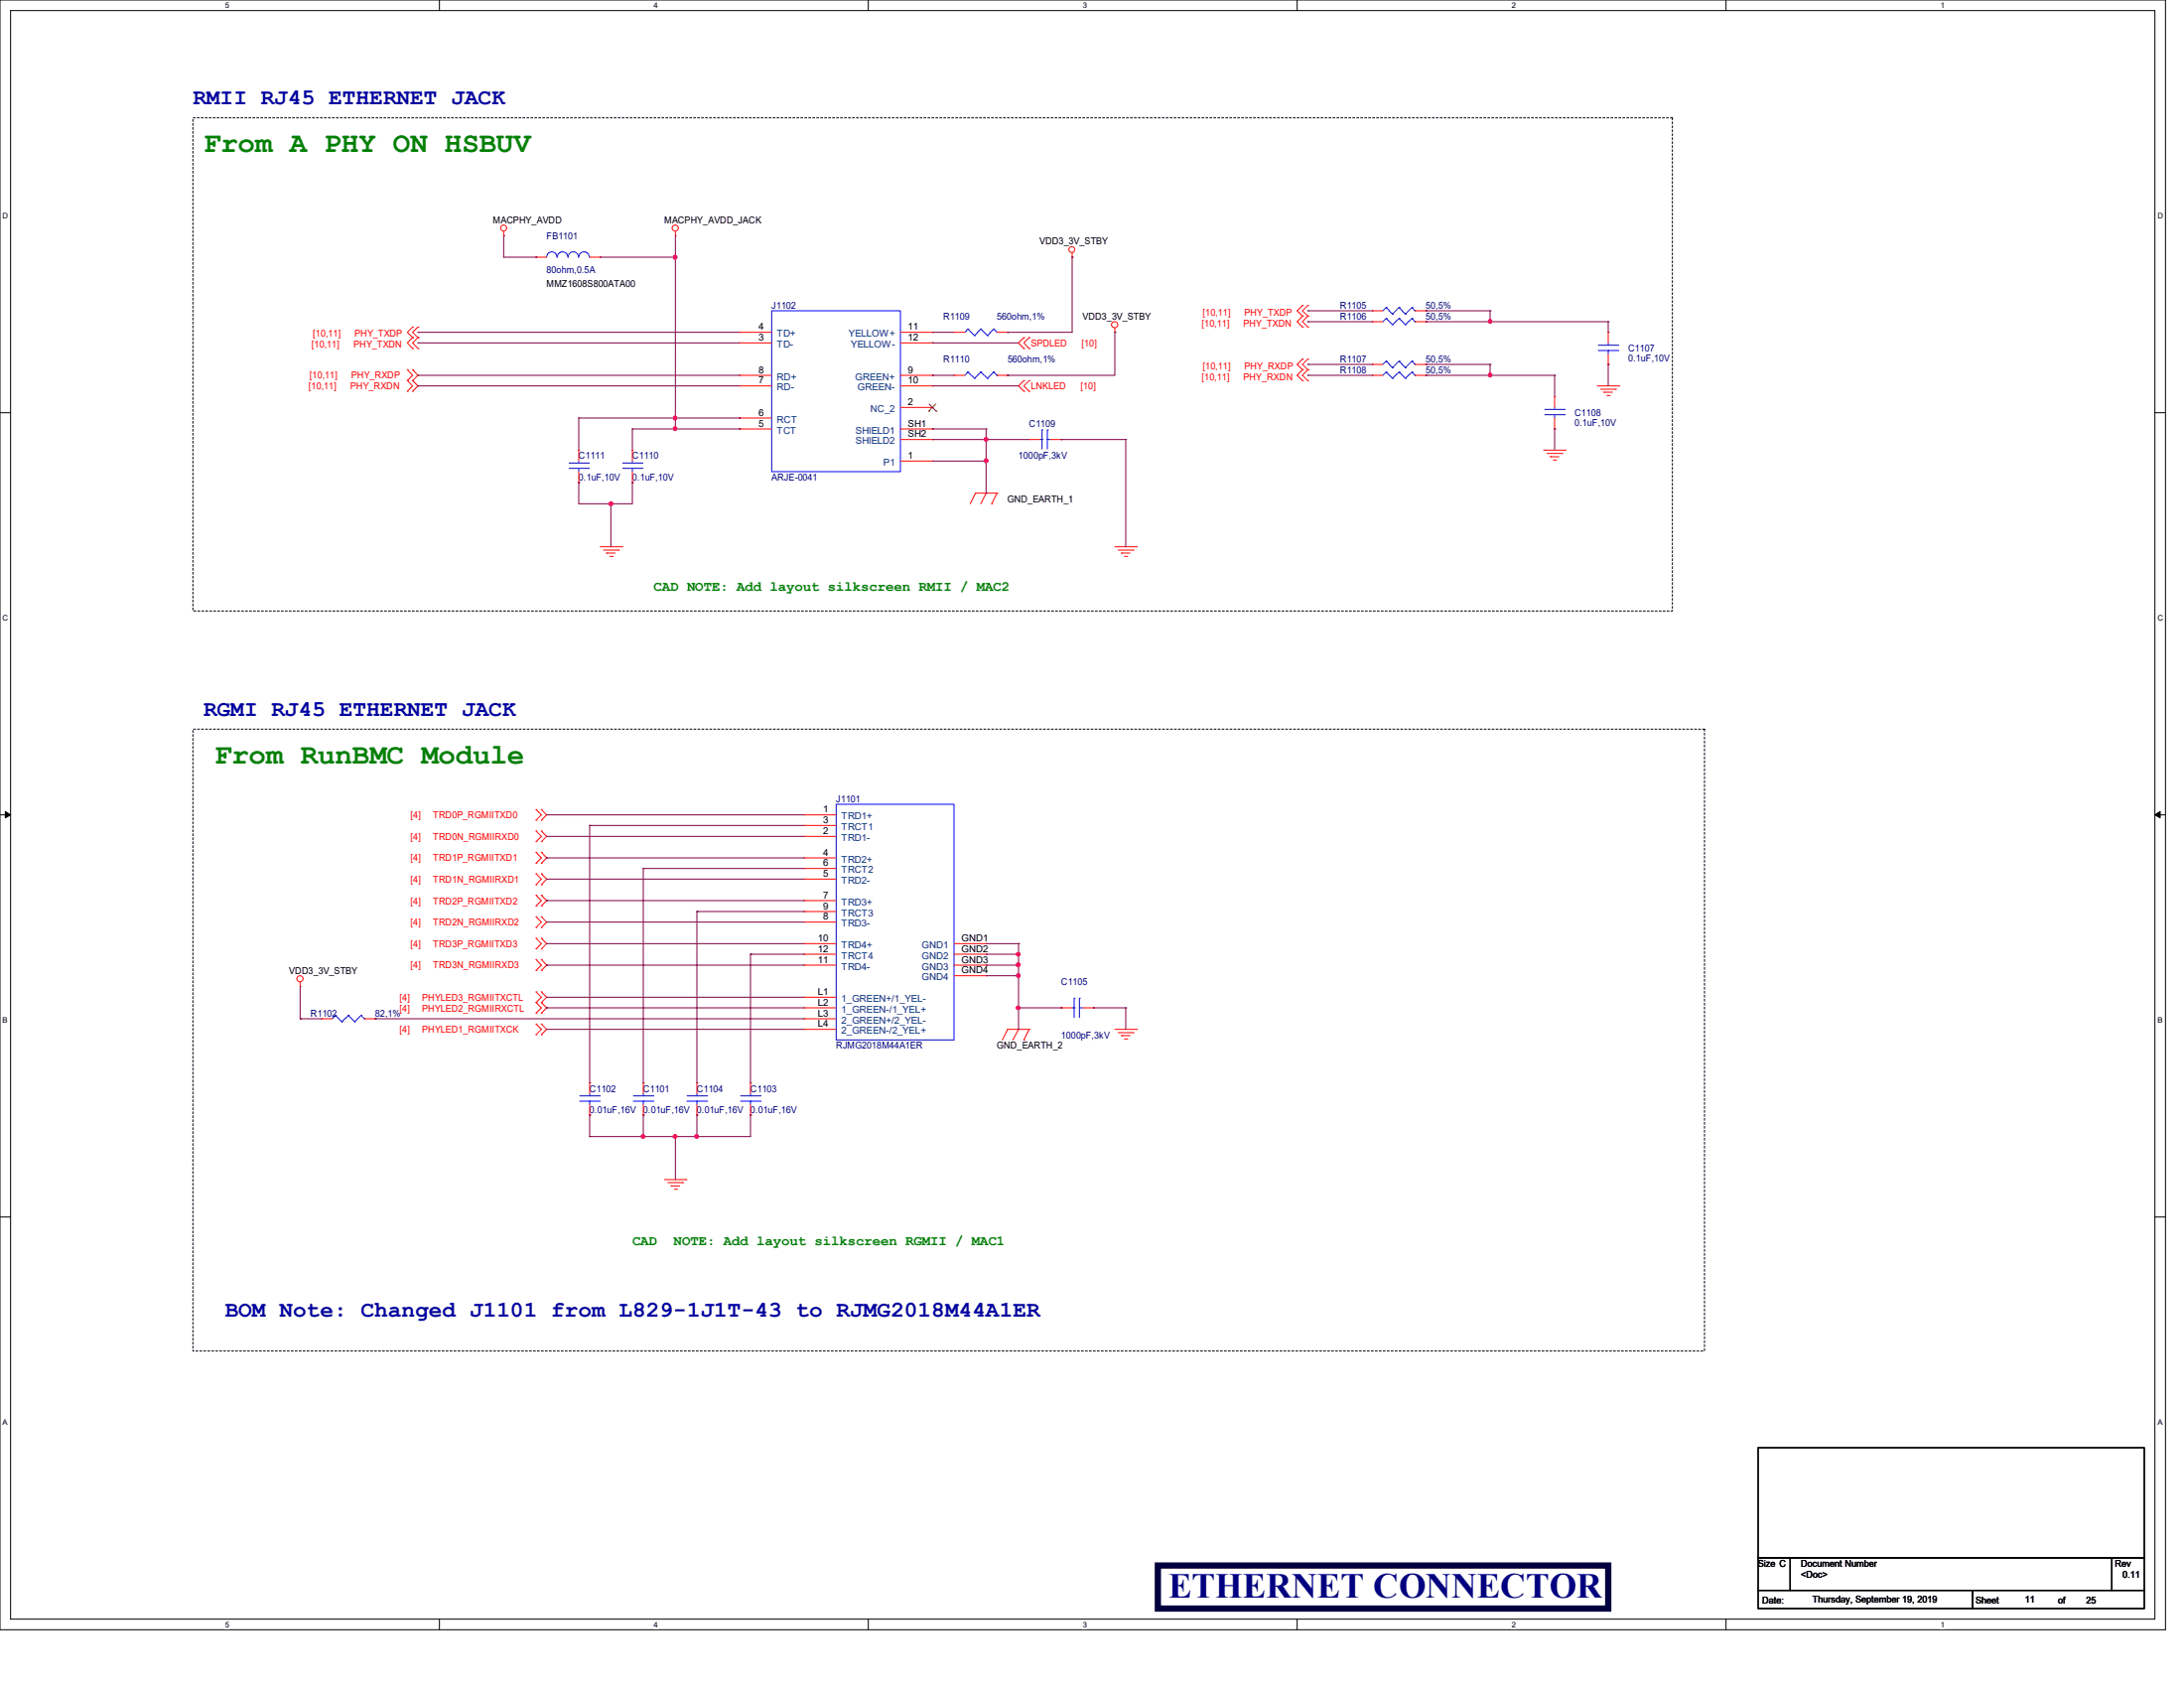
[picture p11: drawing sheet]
<svg xmlns="http://www.w3.org/2000/svg" width="279mm" height="216mm" viewBox="0 0 279 216" stroke-linecap="round" stroke-linejoin="round" font-family="sans-serif">
<path d="M0 0h277v208.4h-277zM1.4 1.4h274.3v205.7h-274.3z" fill="none" stroke="#000" stroke-width=".13"/>
<g fill="#fff">
<path d="M28.8 .1h.5v1.1h-.5z"/>
<path d="M28.8 207.2h.5v1.1h-.5z"/>
</g>
<path d="M56.2 0v1.4M56.2 207.1v1.3" fill="none" stroke="#000" stroke-width=".13"/>
<g fill="#fff">
<path d="M83.7 .1h.5v1.1h-.5z"/>
<path d="M83.7 207.2h.5v1.1h-.5z"/>
</g>
<path d="M111.1 0v1.4M111.1 207.1v1.3" fill="none" stroke="#000" stroke-width=".13"/>
<g fill="#fff">
<path d="M138.5 .1h.6v1.1h-.6z"/>
<path d="M138.5 207.2h.6v1.1h-.6z"/>
</g>
<path d="M165.9 0v1.4M165.9 207.1v1.3" fill="none" stroke="#000" stroke-width=".13"/>
<g fill="#fff">
<path d="M193.4 .1h.5v1.1h-.5z"/>
<path d="M193.4 207.2h.5v1.1h-.5z"/>
</g>
<path d="M220.8 0v1.4M220.8 207.1v1.3" fill="none" stroke="#000" stroke-width=".13"/>
<g fill="#fff">
<path d="M248.2 .1h.6v1.1h-.6z"/>
<path d="M248.2 207.2h.6v1.1h-.6z"/>
<path d="M.3 27.1h.8v1.1h-.8z"/>
<path d="M276 27.1h.7v1.1h-.7z"/>
<path d="M.3 78.5h.8v1.1h-.8z"/>
<path d="M276 78.5h.7v1.1h-.7z"/>
</g>
<path d="M0 52.8h1.4M275.7 52.8h1.3" fill="none" stroke="#000" stroke-width=".13"/>
<g fill="#fff">
<path d="M.3 129.9h.7v1.1h-.7z"/>
<path d="M276 129.9h.6v1.1h-.6z"/>
</g>
<path d="M0 104.2h1.4M275.7 104.2h1.3" fill="none" stroke="#000" stroke-width=".13"/>
<path d="M.7 103.8l.7 .4-.7 .4zM275.7 104.2l.7-.4v.8z" fill="#000" stroke="#000" stroke-width=".13"/>
<g fill="#fff">
<path d="M.3 181.4h.7v1.1h-.7z"/>
<path d="M276 181.4h.6v1.1h-.6z"/>
</g>
<path d="M0 155.7h1.4M275.7 155.7h1.3M224.9 185.2h49.4v14.1h-49.4zM224.9 199.3h4.1v4.1h-4.1zM229 199.3h41.2v4.1h-41.2zM270.2 199.3h4.1v4.1h-4.1zM224.9 203.4h27.4v2.3h-27.4zM252.3 203.4h22v2.3h-22z" fill="none" stroke="#000" stroke-width=".13"/>
<path d="M148.1 200.2h57.6v5.5h-57.6z" fill="none" stroke="#000040" stroke-width=".8"/>
<path d="M24.7 15.1h189.3v63h-189.3zM24.7 93.3h193.4v79.5h-193.4z" fill="none" stroke="#000" stroke-width=".13" stroke-dasharray=".3 .3"/>
<g fill="none" stroke="#f00" stroke-width=".13">
<path d="M64.4 30.1h.1M64.4 29.6v.5M68.6 32.9h.1M68.6 32.9h1.3M75.4 32.9h1.4M76.8 32.9h.1M86.4 30.1h.1M86.4 29.6v.5M137.2 32.9h.1M137.2 32.3v.6M166.6 39.1h.1M166.6 39.1l-.7 .7 .7 .6"/>
<path d="M167.3 39.1h.1M167.3 39.1l-.7 .7 .7 .6M175.6 39.8h.1M175.6 39.8h1.3M181 39.8h1.4M182.4 39.8h.1M52.1 48.7h.1M52.1 47.3h.1M52.1 50h.1M52.1 47.3l.7 .7-.7 .7M52.1 48.7l.7 .7-.7 .6M52.8 47.3h.1"/>
<path d="M52.8 48.7h.1M52.8 50h.1M52.8 41.8h.1M52.8 43.2h.1M52.8 44.6h.1M52.8 47.3l.7 .7-.7 .7M52.8 48.7l.7 .7-.7 .6M52.8 41.8l-.7 .7 .7 .7M52.8 43.2l-.7 .7 .7 .7M53.5 41.8h.1M53.5 43.2h.1M53.5 44.6h.1"/>
<path d="M53.5 41.8l-.7 .7 .7 .7M53.5 43.2l-.7 .7 .7 .7M74 57.6h.1M74 57.6v1.4M80.9 57.6h.1M80.9 57.6v1.4M94.6 42.5h.1M94.6 43.9h.1M94.6 48h.1M94.6 49.4h.1M94.6 53.5h.1M94.6 54.9h.1"/>
<path d="M94.6 49.4h4.1M94.6 42.5h4.1M94.6 48h4.1M94.6 43.9h4.1M94.6 53.5h4.1M94.6 54.9h4.1M115.2 49.4h4.1M115.2 42.5h4.1M115.2 48h4.1M115.2 43.9h4.1M115.2 54.9h4.1M115.2 59h4.1"/>
<path d="M115.2 52.1h4.1M115.2 56.2h4.1M119.3 59h.1M119.3 42.5h.1M119.3 43.9h.1M119.3 48h.1M119.3 49.4h.1M119.3 52.1h.1M119.3 54.9h.1M119.3 56.2h.1M122 42.5h.1M122 48h.1"/>
<path d="M122 42.5h1.4M122 48h1.4M127.6 42.5h1.3M127.6 48h1.3M128.9 42.5h.1M128.9 48h.1M131 43.2h.1M131 44.6h.1M131 48.7h.1M131 50h.1M131 43.2l-.7 .7 .7 .7M131 48.7l-.7 .7 .7 .6"/>
<path d="M131.7 44.6h.1M131.7 43.2h.1M131.7 50h.1M131.7 48.7h.1M131.7 56.2h.1M131.7 43.2l-.7 .7 .7 .7M131.7 48.7l-.7 .7 .7 .6M131.7 56.2h1.3M134.4 56.2h1.4M135.8 56.2h.1M142.6 42.5h.1M142.6 42v.5"/>
<path d="M166.6 40.4h.1M166.6 41.8h.1M166.6 45.9h.1M166.6 47.3h.1M166.6 48.7h.1M166.6 40.4l-.7 .7 .7 .7M166.6 45.9l-.7 .7 .7 .7M166.6 47.3l-.7 .7 .7 .7M167.3 40.4h.1M167.3 41.8h.1M167.3 45.9h.1M167.3 47.3h.1"/>
<path d="M167.3 48.7h.1M167.3 40.4l-.7 .7 .7 .7M167.3 45.9l-.7 .7 .7 .7M167.3 47.3l-.7 .7 .7 .7M175.6 41.1h.1M175.6 46.6h.1M175.6 48h.1M175.6 41.1h1.3M175.6 48h1.3M175.6 46.6h1.3M181 41.1h1.4M181 48h1.4"/>
<path d="M181 46.6h1.4M182.4 41.1h.1M182.4 46.6h.1M182.4 48h.1M197.5 57.6h2.7M197.9 58h1.9M198.3 58.4h.1M198.3 58.4h1.1M198.7 58.8h.3M198.9 50.7h.1M198.9 54.9h.1M198.9 50.7v1.4"/>
<path d="M198.9 53.5v1.4M199 58.8h.1M199.8 58h.1M200.2 57.6h.1M204.3 49.4h2.8M204.8 49.8h1.9M205.2 50.2h.1M205.2 50.2h1.1M205.6 50.6h.3M205.7 42.5h.1M205.7 46.6h.1M205.7 42.5v1.4"/>
<path d="M205.7 45.3v1.3M205.9 50.6h.1M206.7 49.8h.1M207.1 49.4h.1M74 61.7h.1M74 60.3v1.4M76.8 69.9h2.7M77.2 70.4h1.9M77.6 70.7h.1M77.6 70.7h1.1M78 71.2h.3M78.3 71.2h.1"/>
<path d="M79.1 70.4h.1M79.5 69.9h.1M80.9 61.7h.1M80.9 60.3v1.4M124.8 63.1h.1M124.8 63.1l-.7 1.3M124.8 63.1h2.8M126.2 63.1h.1M126.2 63.1l-.7 1.3M126.9 64.4h.1M127.6 63.1h.1M127.6 63.1l-.7 1.3"/>
<path d="M142.6 69.9h2.8M143 70.4h1.9M143.5 70.7h.1M143.5 70.7h1.1M143.8 71.2h.3M144.1 71.2h.1M144.9 70.4h.1M145.4 69.9h.1M68.6 104.9h.1M68.6 103.5h.1M68.6 107.7h.1M68.6 106.3h.1"/>
<path d="M68.6 110.4h.1M68.6 109h.1M68.6 113.2h.1M68.6 111.8h.1M68.6 115.9h.1M68.6 114.5h.1M68.6 118.6h.1M68.6 117.3h.1M68.6 103.5l.7 .7-.7 .7M68.6 106.3l.7 .7-.7 .7M68.6 109l.7 .7-.7 .7M68.6 111.8l.7 .6-.7 .8"/>
<path d="M68.6 114.5l.7 .7-.7 .7M68.6 117.3l.7 .6-.7 .7M69.3 103.5h.1M69.3 104.9h.1M69.3 106.3h.1M69.3 107.7h.1M69.3 109h.1M69.3 110.4h.1M69.3 111.8h.1M69.3 113.2h.1M69.3 114.5h.1M69.3 115.9h.1"/>
<path d="M69.3 117.3h.1M69.3 118.6h.1M69.3 103.5l.6 .7-.6 .7M69.3 106.3l.6 .7-.6 .7M69.3 109l.6 .7-.6 .7M69.3 111.8l.6 .6-.6 .8M69.3 114.5l.6 .7-.6 .7M69.3 117.3l.6 .6-.6 .7M102.9 104.2h.1M102.9 107h.1M102.9 109.7h.1M102.9 112.4h.1"/>
<path d="M102.9 115.2h.1M102.9 117.9h.1M102.9 105.6h.1M102.9 111.1h.1M102.9 116.6h.1M102.9 104.2h4.1M102.9 107h4.1M102.9 109.7h4.1M102.9 112.4h4.1M102.9 115.2h4.1M102.9 117.9h4.1M102.9 105.6h4.1"/>
<path d="M102.9 111.1h4.1M102.9 116.6h4.1M38.4 126.2h.1M38.4 125.6v.6M41.1 130.3h.1M41.1 130.3h1.4M46.6 130.3h1.4M48 130.3h.1M68.6 121.4h.1M68.6 120h.1M68.6 124.1h.1M68.6 122.7h.1"/>
<path d="M68.6 128.2h.1M68.6 126.9h.1M68.6 129.6h.1M68.6 132.3h.1M68.6 131h.1M68.6 120l.7 .7-.7 .7M68.6 122.7l.7 .7-.7 .7M68.6 126.9l.7 .7-.7 .6M68.6 128.2l.7 .7-.7 .7M68.6 131l.7 .7-.7 .6M69.3 120h.1M69.3 121.4h.1"/>
<path d="M69.3 122.7h.1M69.3 124.1h.1M69.3 126.9h.1M69.3 128.2h.1M69.3 129.6h.1M69.3 131h.1M69.3 132.3h.1M69.3 120l.6 .7-.6 .7M69.3 122.7l.6 .7-.6 .7M69.3 126.9l.6 .7-.6 .6M69.3 128.2l.6 .7-.6 .7M69.3 131l.6 .7-.6 .6"/>
<path d="M75.4 138.5h.1M75.4 138.5v1.4M82.3 138.5h.1M82.3 138.5v1.4M89.2 138.5h.1M89.2 138.5v1.4M96 138.5h.1M96 138.5v1.4M102.9 120.7h.1M102.9 123.4h.1M102.9 127.6h.1M102.9 128.9h.1"/>
<path d="M102.9 130.3h.1M102.9 131.7h.1M102.9 122h.1M102.9 131.7h4.1M102.9 120.7h4.1M102.9 123.4h4.1M102.9 127.6h4.1M102.9 128.9h4.1M102.9 130.3h4.1M102.9 122h4.1M122 120.7h4.2M122 123.4h4.2"/>
<path d="M122 122h4.2M122 124.8h4.2M126.2 120.7h.1M126.2 122h.1M126.2 123.4h.1M126.2 124.8h.1M128.9 131.7h.1M128.9 131.7l-.7 1.3M128.9 131.7h2.8M130.3 131.7h.1M130.3 131.7l-.7 1.3M131 133h.1"/>
<path d="M131.7 131.7h.1M131.7 131.7l-.7 1.3M135.8 128.9h.1M135.8 128.9h1.4M138.5 128.9h1.4M139.9 128.9h.1M142.6 131.7h2.8M143 132.1h1.9M143.5 132.5h.1M143.5 132.5h1.1M143.8 132.9h.3M144.1 132.9h.1"/>
<path d="M144.9 132.1h.1M145.4 131.7h.1M75.4 142.6h.1M75.4 141.3v1.3M82.3 142.6h.1M82.3 141.3v1.3M85 150.9h2.8M85.4 151.3h1.9M85.9 151.7h.1M85.9 151.7h1.1M86.3 152.1h.2M86.5 152.1h.1"/>
<path d="M87.3 151.3h.1M87.8 150.9h.1M89.2 142.6h.1M89.2 141.3v1.3M96 142.6h.1M96 141.3v1.3"/>
<circle cx="64.4" cy="29.2" r=".38"/>
<circle cx="86.4" cy="29.2" r=".39"/>
<circle cx="137.1" cy="31.9" r=".38"/>
<circle cx="142.6" cy="41.5" r=".39"/>
<circle cx="38.4" cy="125.2" r=".39"/>
</g>
<g fill="none" stroke="#00f" stroke-width=".13">
<path d="M71.2 32.9a.66 .66 0 0 0-.6-.7 .66 .66 0 0 0-.7 .7M72.6 32.9a.68 .68 0 0 0-.6-.7 .68 .68 0 0 0-.7 .7M74 32.9a.66 .66 0 0 0-.7-.7 .66 .66 0 0 0-.6 .7M75.4 32.9a.68 .68 0 0 0-.7-.7 .68 .68 0 0 0-.7 .7M98.7 39.8h16.5v20.5h-16.5zM177.3 39.3h.1M177.3 39.3l-.4 .5M177.3 39.3l.8 .9M179 39.3h.1M179 39.3l-.9 .9M179 39.3l.8 .9M180.6 39.3h.1"/>
<path d="M180.6 39.3l-.8 .9M180.6 39.3l.4 .5M181 39.8h.1M72.8 59.9h2.5M72.8 59.2h2.5M74 59.2h.1M74 59.9h.1M74 59v.2M74 59.9v.4M75.3 59.9h.1M75.3 59.2h.1M79.7 59.9h2.4"/>
<path d="M79.7 59.2h2.4M80.9 59.2h.1M80.9 59.9h.1M80.9 59v.2M80.9 59.9v.4M82.1 59.9h.1M82.1 59.2h.1M123.8 42.1h.1M123.8 47.6h.1M123.8 42.1l-.4 .4M123.8 42.1l.9 .8M123.8 47.6l-.4 .4"/>
<path d="M123.8 47.6l.9 .8M124.7 42.9h.1M124.7 48.4h.1M125.5 42.1h.1M125.5 47.6h.1M125.5 42.1l-.8 .8M125.5 42.1l.8 .8M125.5 47.6l-.8 .8M125.5 47.6l.8 .8M126.3 42.9h.1M126.3 48.4h.1M127.1 42.1h.1"/>
<path d="M127.1 47.6h.1M127.1 42.1l-.8 .8M127.1 42.1l.5 .4M127.1 47.6l-.8 .8M127.1 47.6l.5 .4M127.6 42.5h.1M127.6 48h.1M133 56.2h.3M133.3 56.2h.1M133.3 55h.1M133.3 55v2.4M134 55h.1"/>
<path d="M134 56.2h.1M134 56.2h.4M134 55v2.4M177.3 40.7h.1M177.3 46.2h.1M177.3 47.6h.1M177.3 40.7l-.4 .4M177.3 40.7l.8 .8M177.3 46.2l-.4 .4M177.3 46.2l.8 .8M177.3 47.6l-.4 .4M177.3 47.6l.8 .8"/>
<path d="M178.1 41.5h.1M178.1 47h.1M178.1 48.4h.1M178.1 40.2h.1M179 40.7h.1M179 46.2h.1M179 47.6h.1M179 40.7l-.9 .8M179 40.7l.8 .8M179 46.2l-.9 .8M179 46.2l.8 .8M179 47.6l-.9 .8"/>
<path d="M179 47.6l.8 .8M179.8 41.5h.1M179.8 47h.1M179.8 48.4h.1M179.8 40.2h.1M180.6 40.7h.1M180.6 46.2h.1M180.6 47.6h.1M180.6 40.7l-.8 .8M180.6 40.7l.4 .4M180.6 46.2l-.8 .8M180.6 46.2l.4 .4"/>
<path d="M180.6 47.6l-.8 .8M180.6 47.6l.4 .4M181 41.1h.1M181 46.6h.1M181 48h.1M197.6 53h2.5M197.6 52.4h2.5M198.9 52.4h.1M198.9 53h.1M198.9 52.1v.3M198.9 53v.5M200.1 53h.1"/>
<path d="M200.1 52.4h.1M204.5 44.8h2.5M204.5 44.2h2.5M205.7 44.2h.1M205.7 44.8h.1M205.7 43.9v.3M205.7 44.8v.5M207 44.8h.1M207 44.2h.1M107 102.9h15v30.1h-15zM42.9 129.9h.1M42.9 129.9l-.4 .4"/>
<path d="M42.9 129.9l.8 .8M43.7 130.7h.1M44.6 129.9h.1M44.6 129.9l-.9 .8M44.6 129.9l.8 .8M45.4 130.7h.1M46.2 129.9h.1M46.2 129.9l-.8 .8M46.2 129.9l.4 .4M46.6 130.3h.1M75.4 139.9v.3M82.3 139.9v.3"/>
<path d="M89.2 139.9v.3M96 139.9v.3M137.2 128.9h.2M137.4 128.9h.1M137.4 127.7h.1M137.4 127.7v2.4M138.1 127.7h.1M138.1 128.9h.1M138.1 128.9h.4M138.1 127.7v2.4M74.2 140.8h2.5M74.2 140.2h2.5"/>
<path d="M75.4 140.2h.1M75.4 140.8h.1M75.4 140.8v.5M76.7 140.8h.1M76.7 140.2h.1M81 140.8h2.5M81 140.2h2.5M82.3 140.2h.1M82.3 140.8h.1M82.3 140.8v.5M83.5 140.8h.1M83.5 140.2h.1"/>
<path d="M87.9 140.8h2.5M87.9 140.2h2.5M89.2 140.2h.1M89.2 140.8h.1M89.2 140.8v.5M90.4 140.8h.1M90.4 140.2h.1M94.7 140.8h2.5M94.7 140.2h2.5M96 140.2h.1M96 140.8h.1M96 140.8v.5"/>
<path d="M97.2 140.8h.1M97.2 140.2h.1"/>
</g>
<path d="M118.8 52.6h.1M118.9 51.7l.9 .9M119.7 51.7l-.9 .9M119.8 52.6h.1" fill="none" stroke="#804000" stroke-width=".13"/>
<g fill="none" stroke="#800040" stroke-width=".13">
<path d="M64.4 30.1h.1M64.4 30.1v2.8h4.2M68.6 32.9h.1M76.8 32.9h9.6M86.4 32.9h.1M86.4 30.1v24.8M137.2 32.9h.1M137.2 32.9v9.6h-8.3M167.3 39.8h.1M167.3 39.8h8.3M182.4 39.8h.1M182.4 39.8h8.2"/>
<path d="M190.6 39.8h.1M190.6 39.8v1.3M53.5 42.5h.1M53.5 43.9h.1M53.5 48h.1M53.5 49.4h.1M53.5 42.5h41.1M53.5 43.9h41.1M53.5 48h41.1M53.5 49.4h41.1M74 53.5h.1M74 53.5v4.1"/>
<path d="M74 53.5h20.6M80.9 54.9h.1M80.9 54.9h13.7M80.9 54.9v2.7M86.4 54.9h.1M86.4 53.5h.1M94.6 53.5h.1M94.6 54.9h.1M119.3 42.5h.1M119.3 48h.1M119.3 49.4h.1M119.3 43.9h.1"/>
<path d="M119.3 54.9h.1M119.3 56.2h.1M119.3 42.5h2.7M119.3 43.9h11M119.3 48h2.7M119.3 49.4h11M119.3 54.9h6.9M119.3 56.2h12.4M119.3 59h6.9M126.2 54.9h.1M126.2 56.2h.1M126.2 59h.1"/>
<path d="M126.2 54.9v8.2M128.9 42.5h.1M128.9 48h.1M135.8 56.2h.1M135.8 56.2h8.2M142.6 42.5h.1M142.6 42.5v5.5h-13.7M144 56.2h.1M144 56.2v13.7M167.3 41.1h.1M167.3 46.6h.1M167.3 48h.1"/>
<path d="M167.3 48h8.3M167.3 41.1h8.3M167.3 46.6h8.3M182.4 41.1h.1M182.4 46.6h.1M182.4 48h.1M182.4 48h16.5M182.4 41.1h23.3M182.4 46.6h8.2M190.6 46.6h.1M190.6 41.1h.1M190.6 48h.1"/>
<path d="M190.6 46.6v1.4M198.9 48h.1M198.9 54.9h.1M198.9 48v2.7M198.9 54.9v2.7M205.7 41.1h.1M205.7 46.6h.1M205.7 41.1v1.4M205.7 46.6v2.8M74 61.7h.1M74 61.7v2.7h6.9v-2.7M78.1 64.4h.1"/>
<path d="M78.1 64.4v5.5M80.9 61.7h.1M126.2 63.1h.1M69.9 104.2h.1M69.9 107h.1M69.9 109.7h.1M69.9 112.4h.1M69.9 115.2h.1M69.9 117.9h.1M69.9 104.2h33M69.9 107h33M69.9 109.7h33"/>
<path d="M69.9 112.4h33M69.9 115.2h33M69.9 117.9h33M75.4 105.6h.1M75.4 105.6h27.5M75.4 105.6v32.9M82.3 111.1h.1M82.3 111.1h20.6M82.3 111.1v27.4M89.2 116.6h.1M89.2 116.6h13.7M89.2 116.6v21.9"/>
<path d="M38.4 130.3h.1M38.4 126.2v4.1M38.4 130.3h2.7M48 130.3h.1M48 130.3h54.9M69.9 120.7h.1M69.9 123.4h.1M69.9 127.6h.1M69.9 128.9h.1M69.9 131.7h.1M69.9 120.7h33M69.9 123.4h33"/>
<path d="M69.9 127.6h33M69.9 128.9h33M69.9 131.7h33M96 122h.1M96 122v16.5M96 122h6.9M126.2 124.8h.1M126.2 120.7h4.1M126.2 122h4.1M126.2 123.4h4.1M126.2 124.8h4.1M130.3 120.7h.1"/>
<path d="M130.3 122h.1M130.3 123.4h.1M130.3 124.8h.1M130.3 128.9h.1M130.3 120.7v11M130.3 128.9h5.5M135.8 128.9h.1M139.9 128.9h.1M139.9 128.9h4.1M144 128.9h.1M144 128.9v2.8M75.4 142.6h.1"/>
<path d="M75.4 145.4h.1M75.4 142.6v2.8M82.3 142.6h.1M82.3 145.4h.1M82.3 142.6v2.8M86.4 145.4h.1M86.4 145.4v5.5M89.2 142.6h.1M89.2 145.4h.1M89.2 142.6v2.8M96 142.6h.1M96 142.6v2.8h-20.6"/>
</g>
<g fill="#f0f" stroke="#f0f" stroke-width=".13">
<circle cx="190.6" cy="41.1" r=".25"/>
<circle cx="190.6" cy="48" r=".25"/>
<circle cx="126.2" cy="56.2" r=".25"/>
<circle cx="78.1" cy="64.4" r=".25"/>
<circle cx="86.4" cy="54.8" r=".25"/>
<circle cx="86.4" cy="32.9" r=".25"/>
<circle cx="86.4" cy="53.5" r=".25"/>
<circle cx="126.2" cy="58.9" r=".25"/>
<circle cx="130.3" cy="122" r=".25"/>
<circle cx="130.3" cy="123.4" r=".25"/>
<circle cx="130.3" cy="124.8" r=".25"/>
<circle cx="130.3" cy="128.9" r=".25"/>
<circle cx="82.3" cy="145.4" r=".25"/>
<circle cx="89.1" cy="145.4" r=".25"/>
<circle cx="86.4" cy="145.4" r=".25"/>
</g>
<text font-size="4.5" fill="#000080" x="149.5" y="204.3">ETHERNET CONNECTOR</text>
<g font-size="3.7" fill="#008000">
<text x="26" y="19.5">From A PHY ON HSBUV</text>
<text x="27.4" y="97.7">From RunBMC Module</text>
</g>
<g font-size="2.9" fill="#0000a0">
<text x="24.7" y="13.4">RMII RJ45 ETHERNET JACK</text>
<text x="26" y="91.6">RGMI RJ45 ETHERNET JACK</text>
<text x="28.8" y="168.4">BOM Note: Changed J1101 from L829-1J1T-43 to RJMG2018M44A1ER</text>
</g>
<g font-size="1.8" fill="#008000">
<text x="83.7" y="75.6">CAD NOTE: Add layout silkscreen RMII / MAC2</text>
<text x="80.9" y="159.3">CAD</text>
<text x="86.2" y="159.3">NOTE: Add layout silkscreen RGMII / MAC1</text>
</g>
<g font-size="1.2">
<text x="63.1" y="28.6">MACPHY_AVDD</text>
<text x="85" y="28.6">MACPHY_AVDD_JACK</text>
<text x="133" y="31.3">VDD3_3V_STBY</text>
<text x="69.9" y="36.7">MMZ1608S800ATA00</text>
<text x="138.5" y="40.9">VDD3_3V_STBY</text>
<text x="97.1" y="42.2">4</text>
<text x="97.1" y="43.6">3</text>
<text x="97.1" y="47.7">8</text>
<text x="116.2" y="42.2">11</text>
<text x="116.2" y="43.6">12</text>
<text x="116.2" y="47.7">9</text>
<text x="97.1" y="49.1">7</text>
<text x="97.1" y="53.2">6</text>
<text x="116.2" y="49.1">10</text>
<text x="116.2" y="51.8">2</text>
<text x="97.1" y="54.6">5</text>
<text x="116.2" y="58.7">1</text>
<text x="116.2" y="54.6">SH1</text>
<text x="116.2" y="55.9">SH2</text>
<text x="128.9" y="64.2">GND_EARTH_1</text>
<text x="105.3" y="103.9">1</text>
<text x="105.3" y="106.7">2</text>
<text x="105.3" y="105.3">3</text>
<text x="105.3" y="109.4">4</text>
<text x="105.3" y="112.1">5</text>
<text x="105.3" y="110.8">6</text>
<text x="105.3" y="114.9">7</text>
<text x="105.3" y="117.6">8</text>
<text x="105.3" y="116.3">9</text>
<text x="37" y="124.6">VDD3_3V_STBY</text>
<text x="104.6" y="120.4">10</text>
<text x="104.6" y="123.1">11</text>
<text x="104.6" y="121.7">12</text>
<text x="123" y="120.4">GND1</text>
<text x="123" y="121.7">GND2</text>
<text x="123" y="123.1">GND3</text>
<text x="123" y="124.5">GND4</text>
<text x="104.6" y="127.3">L1</text>
<text x="104.6" y="128.6">L2</text>
<text x="104.6" y="130">L3</text>
<text x="104.6" y="131.4">L4</text>
<text x="127.5" y="134.2">GND_EARTH_2</text>
<text x="224.9" y="200.4">Size C</text>
<text x="230.4" y="200.4">Document Number</text>
<text x="230.4" y="201.8">&lt;Doc&gt;</text>
<text x="270.6" y="200.4">Rev</text>
<text x="271.6" y="201.8">0.11</text>
<text x="225.5" y="205.1">Date:</text>
<text x="231.9" y="204.9">Thursday, September 19, 2019</text>
<text x="252.8" y="205.1">Sheet</text>
<text x="259.1" y="204.9">11</text>
<text x="263.3" y="205.1">of</text>
<text x="266.9" y="205.1">25</text>
</g>
<g font-size="1.2" fill="#000080">
<text x="69.9" y="30.6">FB1101</text>
<text x="69.9" y="34.9">80ohm,0.5A</text>
<text x="98.7" y="39.5">J1102</text>
<text x="120.7" y="40.9">R1109</text>
<text x="127.5" y="40.9">560ohm,1%</text>
<text x="171.4" y="40.9">R1106</text>
<text x="171.4" y="39.5">R1105</text>
<text x="182.4" y="40.9">50,5%</text>
<text x="182.4" y="39.5">50,5%</text>
<text x="120.7" y="46.4">R1110</text>
<text x="128.9" y="46.4">560ohm,1%</text>
<text x="171.4" y="46.4">R1107</text>
<text x="171.4" y="47.8">R1108</text>
<text x="182.4" y="46.4">50,5%</text>
<text x="182.4" y="47.8">50,5%</text>
<text x="208.3" y="45">C1107</text>
<text x="208.3" y="46.3">0.1uF,10V</text>
<text x="201.5" y="53.3">C1108</text>
<text x="74" y="58.7">C1111</text>
<text x="80.9" y="58.7">C1110</text>
<text x="130.3" y="58.7">1000pF,3kV</text>
<text x="131.7" y="54.6">C1109</text>
<text x="201.5" y="54.5">0.1uF,10V</text>
<text x="74" y="61.5">0.1uF,10V</text>
<text x="80.9" y="61.5">0.1uF,10V</text>
<text x="98.7" y="61.5">ARJE-0041</text>
<text x="107" y="102.6">J1101</text>
<text x="135.8" y="125.9">C1105</text>
<text x="39.8" y="130">R1102</text>
<text x="48" y="130">82,1%</text>
<text x="107" y="134.2">RJMG2018M44A1ER</text>
<text x="135.8" y="132.8">1000pF,3kV</text>
<text x="75.4" y="139.7">C1102</text>
<text x="75.4" y="142.4">0.01uF,16V</text>
<text x="82.3" y="139.7">C1101</text>
<text x="82.3" y="142.4">0.01uF,16V</text>
<text x="89.2" y="139.7">C1104</text>
<text x="89.2" y="142.4">0.01uF,16V</text>
<text x="96" y="139.7">C1103</text>
<text x="96" y="142.4">0.01uF,16V</text>
</g>
<g font-size="1.2" fill="#f00">
<text x="153.8" y="41.7">[10,11]</text>
<text x="153.9" y="40.3">[10,11]</text>
<text x="159.1" y="41.7">PHY_TXDN</text>
<text x="159.2" y="40.3">PHY_TXDP</text>
<text x="39.9" y="44.4">[10,11]</text>
<text x="40" y="43.1">[10,11]</text>
<text x="45.3" y="44.4">PHY_TXDN</text>
<text x="45.4" y="43.1">PHY_TXDP</text>
<text x="131.9" y="44.3">SPDLED</text>
<text x="138.4" y="44.3">[10]</text>
<text x="153.9" y="47.2">[10,11]</text>
<text x="159.2" y="47.2">PHY_RXDP</text>
<text x="39.5" y="49.8">[10,11]</text>
<text x="39.6" y="48.4">[10,11]</text>
<text x="44.8" y="49.8">PHY_RXDN</text>
<text x="45" y="48.4">PHY_RXDP</text>
<text x="131.9" y="49.8">LNKLED</text>
<text x="138.3" y="49.8">[10]</text>
<text x="153.8" y="48.6">[10,11]</text>
<text x="159.1" y="48.6">PHY_RXDN</text>
<text x="52.5" y="104.7">[4]</text>
<text x="52.5" y="107.4">[4]</text>
<text x="55.4" y="104.7">TRD0P_RGMIITXD0</text>
<text x="55.4" y="107.4">TRD0N_RGMIIRXD0</text>
<text x="52.5" y="110.2">[4]</text>
<text x="52.5" y="112.9">[4]</text>
<text x="55.4" y="110.2">TRD1P_RGMIITXD1</text>
<text x="55.4" y="112.9">TRD1N_RGMIIRXD1</text>
<text x="52.5" y="115.7">[4]</text>
<text x="52.5" y="118.4">[4]</text>
<text x="55.4" y="115.7">TRD2P_RGMIITXD2</text>
<text x="55.4" y="118.4">TRD2N_RGMIIRXD2</text>
<text x="52.5" y="121.2">[4]</text>
<text x="52.5" y="123.9">[4]</text>
<text x="55.4" y="121.2">TRD3P_RGMIITXD3</text>
<text x="55.4" y="123.9">TRD3N_RGMIIRXD3</text>
<text x="51.1" y="128">[4]</text>
<text x="51.1" y="129.4">[4]</text>
<text x="54" y="128">PHYLED3_RGMIITXCTL</text>
<text x="54" y="129.4">PHYLED2_RGMIIRXCTL</text>
<text x="51.1" y="132.1">[4]</text>
<text x="54" y="132.1">PHYLED1_RGMIITXCK</text>
</g>
<g font-size="1.2" fill="#004080">
<text x="99.4" y="43.1">TD+</text>
<text x="99.4" y="44.4">TD-</text>
<text x="108.6" y="43.1">YELLOW+</text>
<text x="108.9" y="44.4">YELLOW-</text>
<text x="99.4" y="48.6">RD+</text>
<text x="99.4" y="50">RD-</text>
<text x="109.4" y="48.6">GREEN+</text>
<text x="109.7" y="50">GREEN-</text>
<text x="111.4" y="52.7">NC_2</text>
<text x="99.4" y="54.1">RCT</text>
<text x="99.4" y="55.5">TCT</text>
<text x="109.5" y="55.5">SHIELD1</text>
<text x="109.5" y="56.8">SHIELD2</text>
<text x="113" y="59.6">P1</text>
<text x="107.6" y="104.8">TRD1+</text>
<text x="107.6" y="107.6">TRD1-</text>
<text x="107.6" y="106.2">TRCT1</text>
<text x="107.6" y="110.3">TRD2+</text>
<text x="107.6" y="113">TRD2-</text>
<text x="107.6" y="111.7">TRCT2</text>
<text x="107.6" y="115.8">TRD3+</text>
<text x="107.6" y="118.5">TRD3-</text>
<text x="107.6" y="117.2">TRCT3</text>
<text x="107.6" y="121.3">TRD4+</text>
<text x="107.6" y="124">TRD4-</text>
<text x="107.6" y="122.6">TRCT4</text>
<text x="117.9" y="121.3">GND1</text>
<text x="117.9" y="122.6">GND2</text>
<text x="117.9" y="124">GND3</text>
<text x="117.9" y="125.4">GND4</text>
<text x="107.6" y="128.1">1_GREEN+/1_YEL-</text>
<text x="107.6" y="129.5">1_GREEN-/1_YEL+</text>
<text x="107.6" y="130.9">2_GREEN+/2_YEL-</text>
<text x="107.6" y="132.2">2_GREEN-/2_YEL+</text>
</g>
<g font-size="1">
<text x="28.8" y="1">5</text>
<text x="83.7" y="1">4</text>
<text x="138.5" y="1">3</text>
<text x="193.4" y="1">2</text>
<text x="248.2" y="1">1</text>
<text x=".3" y="27.9">D</text>
<text x="276" y="27.9">D</text>
<text x=".3" y="79.4">C</text>
<text x="276" y="79.4">C</text>
<text x=".3" y="130.8">B</text>
<text x="276" y="130.8">B</text>
<text x=".3" y="182.2">A</text>
<text x="276" y="182.2">A</text>
<text x="28.8" y="208.1">5</text>
<text x="83.7" y="208.1">4</text>
<text x="138.5" y="208.1">3</text>
<text x="193.4" y="208.1">2</text>
<text x="248.2" y="208.1">1</text>
</g>
</svg>
